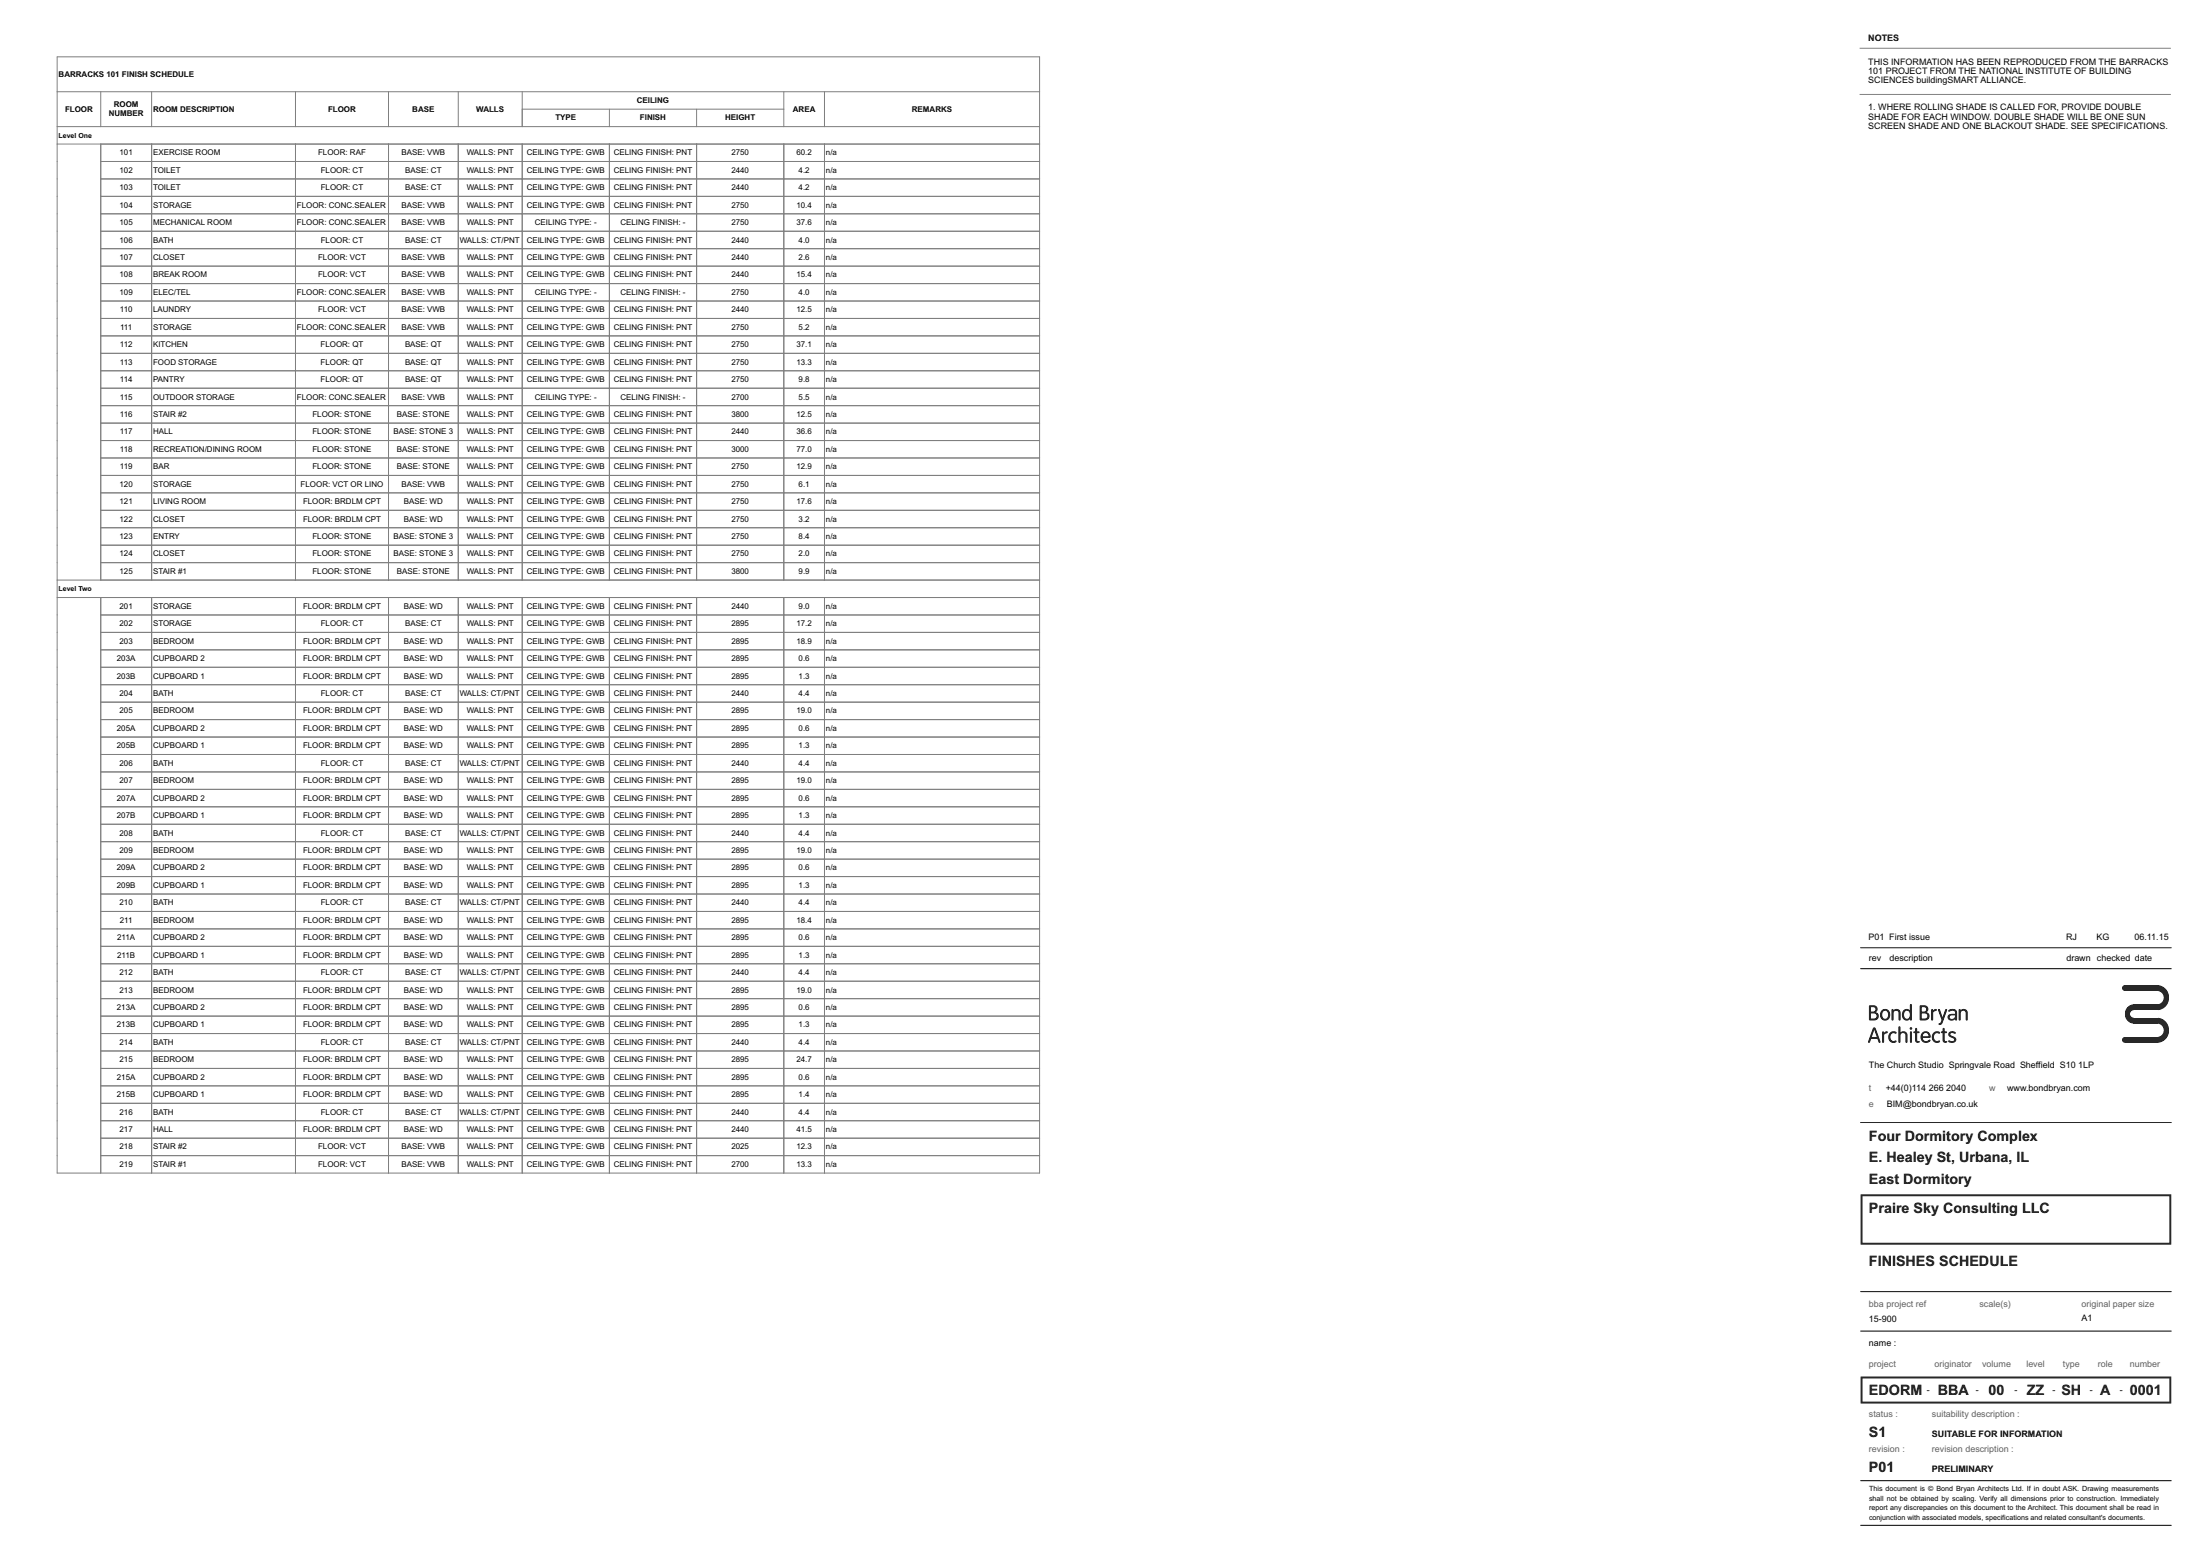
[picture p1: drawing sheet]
<svg xmlns="http://www.w3.org/2000/svg" width="841mm" height="594mm" viewBox="0 0 841 594" stroke-linecap="round" stroke-linejoin="round" font-family="sans-serif">
<g fill="#000">
<path d="M811.7 376.7l13.2-.1v2.2h-12.7a1.11 1.11 0 0 1-1-.9 1.11 1.11 0 0 1 .5-1.2z" fill-rule="evenodd"/>
<path d="M824.9 376.6a4.8 4.8 0 0 1 4.3 4.7 4.8 4.8 0 0 1-4.3 4.8v-2.2a2.59 2.59 0 0 0 2.3-2.6 2.59 2.59 0 0 0-2.3-2.5z" fill-rule="evenodd"/>
<path d="M714.5 384.4l1.8-.1 .9 .3 .5 .9-.2 1.1a.31 .31 0 0 0-.4 .3 .31 .31 0 0 0 .4 .2l.7 1.1-.5 1.4-1.1 .4-2-.1zM715.2 385l.1 1.7 1.4-.3 .3-.6-.3-.6zM715.2 387.4l.1 1.9h1.3l.6-.3 .2-.7-.3-.7z" fill-rule="evenodd"/>
<path d="M716.1 392.9l.5-.2 .4 .4 1.8 4.9-.1 .6-.5-.1-.6-1.4h-2.3l-.5 1.4-.7-.1zM716.5 393.7l-1 2.7h1.9z" fill-rule="evenodd"/>
<path d="M719.6 394.3h.4l.3 .5 .7-.6 .6 .3-.1 .4-1.3 .7v2.6l-.3 .4-.4-.4z" fill-rule="evenodd"/>
<path d="M719.4 386.2a2.16 2.16 0 0 1 3.1 .9 2.16 2.16 0 0 1-1.4 3 2.24 2.24 0 0 1-2.3-1.4 2.24 2.24 0 0 1 .6-2.5zM719.9 386.6l-.4 1 .1 1.1 .6 .6 .8 .1 .7-.9-.1-1.4-.7-.7z" fill-rule="evenodd"/>
<path d="M723.2 385.8l.5-.1 .1 .5 .6-.5h.9l1 .6 .2 .9-.1 2.8-.6-.2-.1-2.9-.9-.6-.9 .7-.1 2.9-.6 .1z" fill-rule="evenodd"/>
<path d="M722.5 394.8l1.2-.6 1.3 .4-.3 .5-1.3-.1-.7 .9v1l.4 .7 1.9 .3-.2 .5-1 .2a2.27 2.27 0 0 1-1.9-1.5 2.27 2.27 0 0 1 .6-2.3z" fill-rule="evenodd"/>
<path d="M725.8 392.4l.7 .2v2.1l1.3-.5 1.2 .8 .2 3.1-.2 .5-.6-.3-.1-2.9-.8-.5-.9 .5-.1 2.9-.3 .3-.4-.2z" fill-rule="evenodd"/>
<path d="M727.7 386.2l1.3-.5 1.1 .5v-2.2l.3-.2 .4 .1v5.9l-.5 .3-.2-.6-1.1 .6a2.31 2.31 0 0 1-1.9-1.6 2.31 2.31 0 0 1 .6-2.3zM728.3 386.6l-.4 .9 .1 1.2 .5 .6 .8 .1 .7-.9v-1.4l-.7-.7z" fill-rule="evenodd"/>
<path d="M730.2 394.3l.5-.1 .2 .4v3.6l-.4 .4-.4-.4z" fill-rule="evenodd"/>
<path d="M732.2 393l.6 .1 .1 1.1 .9 .3-.2 .4-.7 .1v2.7l1 .4-.4 .5-1-.1-.4-.6v-3l-.7-.3 .7-.4z" fill-rule="evenodd"/>
<path d="M734 384.4l1.6-.1 1 .3 .5 .9-.2 1.1a.31 .31 0 0 0-.4 .3 .31 .31 0 0 0 .4 .2l.7 1.2-.5 1.3-1.1 .4-2-.1zM734.6 385v1.7l1.5-.3 .2-.6-.2-.6zM734.6 387.4l.1 1.9h1.3l.6-.3 .2-.7-.3-.7z" fill-rule="evenodd"/>
<path d="M734.9 394.7a1.77 1.77 0 0 1 2.3-.3 1.77 1.77 0 0 1 .5 2.3h-2.7l.3 .8 .6 .4 2-.4-.2 .6-1 .5a2.25 2.25 0 0 1-2.4-1.3 2.25 2.25 0 0 1 .6-2.6zM735.4 395.1l-.4 1h2.2l-.6-1.2-.6-.1z" fill-rule="evenodd"/>
<path d="M738.3 385.8h.5l.2 .5 .8-.6 .6 .3-.2 .4-1.2 .6v2.7l-.4 .4-.4-.4z" fill-rule="evenodd"/>
<path d="M739.1 394.8l1.2-.6 1.3 .4-.2 .5-1.4-.1-.6 .9-.1 1 .5 .7 1.8 .3-.2 .5-.9 .2a2.27 2.27 0 0 1-1.9-1.5 2.27 2.27 0 0 1 .5-2.3z" fill-rule="evenodd"/>
<path d="M740.9 385.8l.7 .1 1 2.9 1-2.9 .4-.2 .3 .3-1.8 5.1-.9 .7-.4-.1-.1-.4 .7-.4 .4-1.1z" fill-rule="evenodd"/>
<path d="M742.7 393l.6 .1 .1 1.1 .9 .3-.1 .4-.8 .1v2.7l1 .4-.4 .5-.9-.1-.5-.6v-3l-.6-.3 .6-.4z" fill-rule="evenodd"/>
<path d="M745.1 394.6l1.3-.4 1.3 .6-.3 .4-1.2-.4-.6 .5a.93 .93 0 0 0 1.1 .8 1.36 1.36 0 0 1 .9 1.9 1.36 1.36 0 0 1-2 .6l-.7-.3-.1-.6 1.6 .3 .6-.5a.92 .92 0 0 0-1.1-.9 1.18 1.18 0 0 1-1-.8 1.18 1.18 0 0 1 .2-1.2z" fill-rule="evenodd"/>
<path d="M744.9 386.1l1.6-.4 1.4 .5 .2 .8-.1 3h-.5l-.2-.4-.6 .4-1 .1-.9-.5-.3-.9 .4-.8 2.5-.4-.4-1-.9-.2-1.1 .4zM745.5 388.3l-.1 .9 .9 .3 .8-.5 .3-.9z" fill-rule="evenodd"/>
<path d="M748.9 385.8l.4-.1 .2 .5 .6-.5h.8l1 .6 .3 .9-.1 2.8-.7-.2v-2.9l-.9-.6-.9 .7-.1 2.9-.7 .1z" fill-rule="evenodd"/>
<path d="M811.7 396.6l13.2-.2v2.2h-12.7a1.11 1.11 0 0 1-1-.8 1.11 1.11 0 0 1 .5-1.2z" fill-rule="evenodd"/>
<path d="M815.7 389h9.2v2.3h-9.2z" fill-rule="evenodd"/>
<path d="M815.7 383.9h9.2v2.2h-9.2z" fill-rule="evenodd"/>
<path d="M813.2 385l.7-.6 1.8-.5v2.2a1.46 1.46 0 0 0-1.5 1.5 1.46 1.46 0 0 0 1.5 1.4v2.3a3.7 3.7 0 0 1-3.2-2.4 3.7 3.7 0 0 1 .7-3.9z" fill-rule="evenodd"/>
<path d="M824.9 389a4.8 4.8 0 0 1 4.3 4.8 4.8 4.8 0 0 1-4.3 4.8v-2.2a2.59 2.59 0 0 0 2.3-2.6 2.59 2.59 0 0 0-2.3-2.5z" fill-rule="evenodd"/>
<path d="M711.3 456.5h118.7v19.2h-118.7zM712 457.2v17.8h117.3v-17.8z" fill-rule="evenodd"/>
<path d="M711.3 526.2h118.7v10.3h-118.7zM712 526.9v8.9h117.3v-8.9z" fill-rule="evenodd"/>
<circle cx="730.5" cy="393.1" r=".48"/>
</g>
<g fill="#fff">
<path d="M714.4 479.1h113.3v6.3h-113.3z" fill-rule="evenodd"/>
<path d="M714.4 458.9h96.4v6.2h-96.4z" fill-rule="evenodd"/>
<path d="M714.4 431.1h113.3v6.3h-113.3z" fill-rule="evenodd"/>
<path d="M714.5 567.6h110.8v14.4h-110.8z" fill-rule="evenodd"/>
<path d="M714.4 405.2h86.1v3.9h-86.1z" fill-rule="evenodd"/>
<path d="M720.9 414h30.7v3.9h-30.7z" fill-rule="evenodd"/>
<path d="M721.3 419.9h93.1v3.9h-93.1z" fill-rule="evenodd"/>
<path d="M714.4 414h1v3.9h-1z" fill-rule="evenodd"/>
<path d="M767.3 414h32.8v3.9h-32.8z" fill-rule="evenodd"/>
<path d="M714.4 496.3h22v4h-22z" fill-rule="evenodd"/>
<path d="M760.4 414h2.5v3.9h-2.5z" fill-rule="evenodd"/>
<path d="M714.4 419.9h2v3.9h-2z" fill-rule="evenodd"/>
<path d="M714.4 511.4h10.5v3.9h-10.5z" fill-rule="evenodd"/>
<path d="M738.5 551.9h31.3v4h-31.3z" fill-rule="evenodd"/>
<path d="M738.5 538.5h33.6v3.9h-33.6z" fill-rule="evenodd"/>
<path d="M714.4 538.5h11.1v3.9h-11.1z" fill-rule="evenodd"/>
<path d="M714.4 551.9h13.8v4h-13.8z" fill-rule="evenodd"/>
<path d="M714.4 439.4h113.3v6.2h-113.3z" fill-rule="evenodd"/>
<path d="M714.4 447.6h113.3v6.3h-113.3z" fill-rule="evenodd"/>
<path d="M714.4 519.3h10.3v3.9h-10.3z" fill-rule="evenodd"/>
<path d="M739.5 519.3h14.3v3.9h-14.3z" fill-rule="evenodd"/>
<path d="M757.7 519.3h11.1v3.9h-11.1z" fill-rule="evenodd"/>
<path d="M774.6 519.3h7.1v3.9h-7.1z" fill-rule="evenodd"/>
<path d="M788.6 519.3h6.5v3.9h-6.5z" fill-rule="evenodd"/>
<path d="M814.1 519.3h11.7v3.9h-11.7z" fill-rule="evenodd"/>
<path d="M802 519.3h5.7v3.9h-5.7z" fill-rule="evenodd"/>
</g>
<path d="M711 18.4h118.7" fill="none" stroke="#7f7f7f" stroke-width=".38"/>
<path d="M711.3 370.3h118.7M711.3 362.3h118.7M711.3 429.1h118.7M711.3 493.7h118.7M711.3 508.8h118.7M711.3 566h118.7M711.3 583h118.7" fill="none" stroke="#000" stroke-width=".38"/>
<g fill="#fff">
<path d="M714.2 12.4h11.8v3.9h-11.8z" fill-rule="evenodd"/>
<path d="M714.2 21.8h114.7v10.6h-114.7z" fill-rule="evenodd"/>
<path d="M756.7 496.3h12v4h-12z" fill-rule="evenodd"/>
<path d="M714.4 502.3h10.7v3.9h-10.7z" fill-rule="evenodd"/>
<path d="M756.7 502.3h37.3v3.5h-37.3z" fill-rule="evenodd"/>
<path d="M814.1 528.2h12.2v6.3h-12.2z" fill-rule="evenodd"/>
<path d="M795.7 496.3h27.9v4h-27.9z" fill-rule="evenodd"/>
<path d="M740.7 528.2h11.9v6.3h-11.9z" fill-rule="evenodd"/>
<path d="M760.2 528.2h6.1v6.3h-6.1z" fill-rule="evenodd"/>
<path d="M774.8 528.2h6.7v6.3h-6.7z" fill-rule="evenodd"/>
<path d="M788 528.2h7.6v6.3h-7.6z" fill-rule="evenodd"/>
<path d="M714.4 544.2h6.8v6.3h-6.8z" fill-rule="evenodd"/>
<path d="M802.9 528.2h3.9v6.3h-3.9z" fill-rule="evenodd"/>
<path d="M795.7 502.3h4.2v3.5h-4.2z" fill-rule="evenodd"/>
<path d="M714.4 528.2h20.5v6.3h-20.5z" fill-rule="evenodd"/>
<path d="M714.4 364.5h4.8v3.5h-4.8z" fill-rule="evenodd"/>
<path d="M816.1 364.5h6.6v3.5h-6.6z" fill-rule="evenodd"/>
<path d="M722.3 364.5h65.1v3.5h-65.1z" fill-rule="evenodd"/>
<path d="M789.9 364.5h9.4v3.5h-9.4z" fill-rule="evenodd"/>
<path d="M801.6 364.5h12.8v3.5h-12.8z" fill-rule="evenodd"/>
<path d="M755.3 529.4h1.1v3.9h-1.1z" fill-rule="evenodd"/>
<path d="M784.6 529.4h1.1v3.9h-1.1z" fill-rule="evenodd"/>
<path d="M810.4 529.4h1.1v3.9h-1.1z" fill-rule="evenodd"/>
<path d="M798.8 529.4h1.2v3.9h-1.2z" fill-rule="evenodd"/>
<path d="M770.1 529.4h1.1v3.9h-1.1z" fill-rule="evenodd"/>
<path d="M736.5 529.4h1.2v3.9h-1.2z" fill-rule="evenodd"/>
</g>
<g fill="none" stroke="#7f7f7f" stroke-width=".38">
<path d="M21.8 21.7h375.6v426.7h-375.6zM21.8 35.1h375.6M38.5 35.1v13.3M58 35.1v13.3M113 35.1v13.3M148.5 35.1v13.3M175.2 35.1v13.3M199.6 35.1v13.3M299.6 35.1v13.3M315.2 35.1v13.3M711 36.1h118.7M21.8 48.4h375.6"/>
<path d="M21.8 55.1h375.6M38.5 55.1v166.6M58 55.1v166.6M113 55.1v166.6M148.5 55.1v166.6M175.2 55.1v166.6M199.6 55.1v166.6M199.6 41.7h100M233 41.7v6.7M233 55.1v166.6M266.3 41.7v6.7M266.3 55.1v166.6"/>
<path d="M299.6 55.1v166.6M315.2 55.1v166.6M38.5 61.7h358.9M38.5 68.4h358.9M38.5 75.1h358.9M38.5 81.7h358.9M38.5 88.4h358.9M38.5 95.1h358.9M38.5 101.7h358.9M38.5 108.4h358.9M38.5 115.1h358.9M38.5 121.7h358.9"/>
<path d="M38.5 128.4h358.9M38.5 135.1h358.9M38.5 141.7h358.9M38.5 148.4h358.9M38.5 155.1h358.9M38.5 161.7h358.9M38.5 168.4h358.9M38.5 175.1h358.9M38.5 181.7h358.9M38.5 188.4h358.9M38.5 195.1h358.9M38.5 201.7h358.9"/>
<path d="M38.5 208.4h358.9M38.5 215.1h358.9M21.8 221.7h375.6M21.8 228.4h375.6M38.5 228.4v220M38.5 235.1h358.9M58 228.4v220M113 228.4v220M148.5 228.4v220M175.2 228.4v220M199.6 228.4v220M233 228.4v220"/>
<path d="M266.3 228.4v220M299.6 228.4v220M315.2 228.4v220M38.5 241.7h358.9M38.5 248.4h358.9M38.5 255.1h358.9M38.5 261.7h358.9M38.5 268.4h358.9M38.5 275.1h358.9M38.5 281.7h358.9M38.5 288.4h358.9M38.5 295.1h358.9"/>
<path d="M38.5 301.7h358.9M38.5 308.4h358.9M38.5 315.1h358.9M38.5 321.7h358.9M38.5 328.4h358.9M38.5 335.1h358.9M38.5 341.7h358.9M38.5 348.4h358.9M38.5 355.1h358.9M38.5 361.7h358.9M38.5 368.4h358.9M38.5 375.1h358.9"/>
<path d="M38.5 381.7h358.9M38.5 388.4h358.9M38.5 395.1h358.9M38.5 401.7h358.9M38.5 408.4h358.9M38.5 415.1h358.9M38.5 421.7h358.9M38.5 428.4h358.9M38.5 435.1h358.9M38.5 441.7h358.9"/>
</g>
<g fill="#fff">
<path d="M714.2 39.3h114.5v10.7h-114.5z" fill-rule="evenodd"/>
<path d="M714.3 356.5h6.1v3.5h-6.1z" fill-rule="evenodd"/>
<path d="M816 356.5h13v3.5h-13z" fill-rule="evenodd"/>
<path d="M722.2 356.5h65.1v3.5h-65.1z" fill-rule="evenodd"/>
<path d="M789.8 356.5h4.2v3.5h-4.2z" fill-rule="evenodd"/>
<path d="M801.5 356.5h4.9v3.5h-4.9z" fill-rule="evenodd"/>
</g>
<g font-size="5.5">
<text x="714.4" y="436">Four Dormitory Complex</text>
<text x="714.4" y="444.3">E. Healey St, Urbana, IL</text>
<text x="714.4" y="452.6">East Dormitory</text>
<text x="714.4" y="463.8">Praire Sky Consulting LLC</text>
<text x="714.4" y="484.1">FINISHES SCHEDULE</text>
<text x="714.4" y="533.1">EDORM</text>
<text x="740.7" y="533.1">BBA</text>
<text x="760.2" y="533.1">00</text>
<text x="774.8" y="533.1">ZZ</text>
<text x="788" y="533.1">SH</text>
<text x="802.9" y="533.1">A</text>
<text x="814.1" y="533.1">0001</text>
<text x="714.4" y="549.1">S1</text>
<text x="714.4" y="562.6">P01</text>
</g>
<g font-size="3.4">
<text x="714.2" y="15.5">NOTES</text>
<text x="714.2" y="24.7">THIS INFORMATION HAS BEEN REPRODUCED FROM THE BARRACKS</text>
<text x="714.2" y="28.2">101 PROJECT FROM THE NATIONAL INSTITUTE OF BUILDING</text>
<text x="714.2" y="31.7">SCIENCES buildingSMART ALLIANCE.</text>
<text x="714.2" y="42.2">1. WHERE ROLLING SHADE IS CALLED FOR, PROVIDE DOUBLE</text>
<text x="714.2" y="45.8">SHADE FOR EACH WINDOW. DOUBLE SHADE WILL BE ONE SUN</text>
<text x="714.2" y="49.3">SCREEN SHADE AND ONE BLACKOUT SHADE. SEE SPECIFICATIONS.</text>
<text x="714.3" y="359.4">P01</text>
<text x="722.2" y="359.4">First issue</text>
<text x="789.8" y="359.4">RJ</text>
<text x="801.5" y="359.4">KG</text>
<text x="816" y="359.4">06.11.15</text>
<text x="714.4" y="367.4">rev</text>
<text x="722.3" y="367.4">description</text>
<text x="789.9" y="367.4">drawn</text>
<text x="801.6" y="367.4">checked</text>
<text x="816.1" y="367.4">date</text>
<text x="714.4" y="408.2">The Church Studio Springvale Road Sheffield S10</text>
<text x="794.4" y="408.2">1LP</text>
<text x="720.9" y="417.1">+44(0)114</text>
<text x="737.3" y="417.1">266</text>
<text x="744" y="417.1">2040</text>
<text x="767.3" y="417.1">www.bondbryan.com</text>
<text x="721.3" y="423">BIM@bondbryan.co.uk</text>
<text x="714.4" y="505.3">15-900</text>
<text x="795.7" y="505.1">A1</text>
<text x="714.4" y="514.5">name :</text>
<text x="736.5" y="532.4">-</text>
<text x="755.3" y="532.4">-</text>
<text x="770.1" y="532.4">-</text>
<text x="784.6" y="532.4">-</text>
<text x="798.8" y="532.4">-</text>
<text x="810.4" y="532.4">-</text>
<text x="738.5" y="549.2">SUITABLE FOR INFORMATION</text>
<text x="738.5" y="562.6">PRELIMINARY</text>
</g>
<g font-size="3.4" fill="#5f5f5f">
<text x="714.4" y="417.1">t</text>
<text x="760.4" y="417.1">w</text>
<text x="714.4" y="423">e</text>
<text x="714.4" y="499.4">bba project ref</text>
<text x="756.7" y="499.4">scale(s)</text>
<text x="795.7" y="499.4">original paper size</text>
<text x="714.4" y="522.3">project</text>
<text x="739.5" y="522.3">originator</text>
<text x="757.7" y="522.3">volume</text>
<text x="774.6" y="522.3">l</text>
<text x="775.4" y="522.3">evel</text>
<text x="788.6" y="522.3">t</text>
<text x="789.5" y="522.3">ype</text>
<text x="802" y="522.3">role</text>
<text x="814.1" y="522.3">number</text>
<text x="714.4" y="541.5">status :</text>
<text x="738.5" y="541.5">suitability description :</text>
<text x="714.4" y="555">revision :</text>
<text x="738.5" y="555">revision description :</text>
</g>
<g font-size="3">
<text x="22.4" y="29.4">BARRACKS 101 FINISH SCHEDULE</text>
<text x="43.5" y="41">ROOM</text>
<text x="243.4" y="39.4">CEILING</text>
<text x="24.8" y="42.7">FLOOR</text>
<text x="41.5" y="44.5">NUMBER</text>
<text x="58.5" y="42.7">ROOM DESCRIPTION</text>
<text x="125.4" y="42.7">FLOOR</text>
<text x="157.6" y="42.7">BASE</text>
<text x="182.1" y="42.7">WALLS</text>
<text x="212.3" y="46">TYPE</text>
<text x="244.6" y="46">FINISH</text>
<text x="277.2" y="46">HEIGHT</text>
<text x="303.1" y="42.7">AREA</text>
<text x="348.6" y="42.7">REMARKS</text>
<text x="45.7" y="59.4">101</text>
<text x="58.5" y="59.4">EXERCISE ROOM</text>
<text x="121.6" y="59.4">FLOOR: RAF</text>
<text x="153.5" y="59.4">BASE: VWB</text>
<text x="178.4" y="59.4">WALLS: PNT</text>
<text x="201.3" y="59.4">CEILING TYPE: GWB</text>
<text x="234.6" y="59.4">CELING FINISH: PNT</text>
<text x="279.6" y="59.4">2750</text>
<text x="304.4" y="59.4">60.2</text>
<text x="315.7" y="59.4">n/a</text>
<text x="45.7" y="66">102</text>
<text x="58.5" y="66">TOILET</text>
<text x="122.6" y="66">FLOOR: CT</text>
<text x="154.9" y="66">BASE: CT</text>
<text x="178.4" y="66">WALLS: PNT</text>
<text x="201.3" y="66">CEILING TYPE: GWB</text>
<text x="234.6" y="66">CELING FINISH: PNT</text>
<text x="279.6" y="66">2440</text>
<text x="305.3" y="66">4.2</text>
<text x="315.7" y="66">n/a</text>
<text x="45.7" y="72.7">103</text>
<text x="58.5" y="72.7">TOILET</text>
<text x="122.6" y="72.7">FLOOR: CT</text>
<text x="154.9" y="72.7">BASE: CT</text>
<text x="178.4" y="72.7">WALLS: PNT</text>
<text x="201.3" y="72.7">CEILING TYPE: GWB</text>
<text x="234.6" y="72.7">CELING FINISH: PNT</text>
<text x="279.6" y="72.7">2440</text>
<text x="305.3" y="72.7">4.2</text>
<text x="315.7" y="72.7">n/a</text>
<text x="45.7" y="79.4">104</text>
<text x="58.5" y="79.4">STORAGE</text>
<text x="113.5" y="79.4">FLOOR: CONC.SEALER</text>
<text x="153.5" y="79.4">BASE: VWB</text>
<text x="178.4" y="79.4">WALLS: PNT</text>
<text x="201.3" y="79.4">CEILING TYPE: GWB</text>
<text x="234.6" y="79.4">CELING FINISH: PNT</text>
<text x="279.6" y="79.4">2750</text>
<text x="304.4" y="79.4">10.4</text>
<text x="315.7" y="79.4">n/a</text>
<text x="45.7" y="86">105</text>
<text x="58.5" y="86">MECHANICAL ROOM</text>
<text x="113.5" y="86">FLOOR: CONC.SEALER</text>
<text x="153.5" y="86">BASE: VWB</text>
<text x="178.4" y="86">WALLS: PNT</text>
<text x="204.5" y="86">CEILING TYPE: -</text>
<text x="237.2" y="86">CELING FINISH: -</text>
<text x="279.6" y="86">2750</text>
<text x="304.4" y="86">37.6</text>
<text x="315.7" y="86">n/a</text>
<text x="45.7" y="92.7">106</text>
<text x="58.5" y="92.7">BATH</text>
<text x="122.6" y="92.7">FLOOR: CT</text>
<text x="154.9" y="92.7">BASE: CT</text>
<text x="175.7" y="92.7">WALLS: CT/PNT</text>
<text x="201.3" y="92.7">CEILING TYPE: GWB</text>
<text x="234.6" y="92.7">CELING FINISH: PNT</text>
<text x="279.6" y="92.7">2440</text>
<text x="305.3" y="92.7">4.0</text>
<text x="315.7" y="92.7">n/a</text>
<text x="45.7" y="99.4">107</text>
<text x="58.5" y="99.4">CLOSET</text>
<text x="121.6" y="99.4">FLOOR: VCT</text>
<text x="153.5" y="99.4">BASE: VWB</text>
<text x="178.4" y="99.4">WALLS: PNT</text>
<text x="201.3" y="99.4">CEILING TYPE: GWB</text>
<text x="234.6" y="99.4">CELING FINISH: PNT</text>
<text x="279.6" y="99.4">2440</text>
<text x="305.3" y="99.4">2.6</text>
<text x="315.7" y="99.4">n/a</text>
<text x="45.7" y="106">108</text>
<text x="58.5" y="106">BREAK ROOM</text>
<text x="121.6" y="106">FLOOR: VCT</text>
<text x="153.5" y="106">BASE: VWB</text>
<text x="178.4" y="106">WALLS: PNT</text>
<text x="201.3" y="106">CEILING TYPE: GWB</text>
<text x="234.6" y="106">CELING FINISH: PNT</text>
<text x="279.6" y="106">2440</text>
<text x="304.4" y="106">15.4</text>
<text x="315.7" y="106">n/a</text>
<text x="45.7" y="112.7">109</text>
<text x="58.5" y="112.7">ELEC/TEL</text>
<text x="113.5" y="112.7">FLOOR: CONC.SEALER</text>
<text x="153.5" y="112.7">BASE: VWB</text>
<text x="178.4" y="112.7">WALLS: PNT</text>
<text x="204.5" y="112.7">CEILING TYPE: -</text>
<text x="237.2" y="112.7">CELING FINISH: -</text>
<text x="279.6" y="112.7">2750</text>
<text x="305.3" y="112.7">4.0</text>
<text x="315.7" y="112.7">n/a</text>
<text x="45.8" y="119.4">110</text>
<text x="58.5" y="119.4">LAUNDRY</text>
<text x="121.6" y="119.4">FLOOR: VCT</text>
<text x="153.5" y="119.4">BASE: VWB</text>
<text x="178.4" y="119.4">WALLS: PNT</text>
<text x="201.3" y="119.4">CEILING TYPE: GWB</text>
<text x="234.6" y="119.4">CELING FINISH: PNT</text>
<text x="279.6" y="119.4">2440</text>
<text x="304.4" y="119.4">12.5</text>
<text x="315.7" y="119.4">n/a</text>
<text x="45.9" y="126">111</text>
<text x="58.5" y="126">STORAGE</text>
<text x="113.5" y="126">FLOOR: CONC.SEALER</text>
<text x="153.5" y="126">BASE: VWB</text>
<text x="178.4" y="126">WALLS: PNT</text>
<text x="201.3" y="126">CEILING TYPE: GWB</text>
<text x="234.6" y="126">CELING FINISH: PNT</text>
<text x="279.6" y="126">2750</text>
<text x="305.3" y="126">5.2</text>
<text x="315.7" y="126">n/a</text>
<text x="45.8" y="132.7">112</text>
<text x="58.5" y="132.7">KITCHEN</text>
<text x="122.5" y="132.7">FLOOR: QT</text>
<text x="154.8" y="132.7">BASE: QT</text>
<text x="178.4" y="132.7">WALLS: PNT</text>
<text x="201.3" y="132.7">CEILING TYPE: GWB</text>
<text x="234.6" y="132.7">CELING FINISH: PNT</text>
<text x="279.6" y="132.7">2750</text>
<text x="304.4" y="132.7">37.1</text>
<text x="315.7" y="132.7">n/a</text>
<text x="45.8" y="139.4">113</text>
<text x="58.5" y="139.4">FOOD STORAGE</text>
<text x="122.5" y="139.4">FLOOR: QT</text>
<text x="154.8" y="139.4">BASE: QT</text>
<text x="178.4" y="139.4">WALLS: PNT</text>
<text x="201.3" y="139.4">CEILING TYPE: GWB</text>
<text x="234.6" y="139.4">CELING FINISH: PNT</text>
<text x="279.6" y="139.4">2750</text>
<text x="304.4" y="139.4">13.3</text>
<text x="315.7" y="139.4">n/a</text>
<text x="45.8" y="146">114</text>
<text x="58.5" y="146">PANTRY</text>
<text x="122.5" y="146">FLOOR: QT</text>
<text x="154.8" y="146">BASE: QT</text>
<text x="178.4" y="146">WALLS: PNT</text>
<text x="201.3" y="146">CEILING TYPE: GWB</text>
<text x="234.6" y="146">CELING FINISH: PNT</text>
<text x="279.6" y="146">2750</text>
<text x="305.3" y="146">9.8</text>
<text x="315.7" y="146">n/a</text>
<text x="45.8" y="152.7">115</text>
<text x="58.5" y="152.7">OUTDOOR STORAGE</text>
<text x="113.5" y="152.7">FLOOR: CONC.SEALER</text>
<text x="153.5" y="152.7">BASE: VWB</text>
<text x="178.4" y="152.7">WALLS: PNT</text>
<text x="204.5" y="152.7">CEILING TYPE: -</text>
<text x="237.2" y="152.7">CELING FINISH: -</text>
<text x="279.6" y="152.7">2700</text>
<text x="305.3" y="152.7">5.5</text>
<text x="315.7" y="152.7">n/a</text>
<text x="45.8" y="159.4">116</text>
<text x="58.5" y="159.4">STAIR #2</text>
<text x="119.4" y="159.4">FLOOR: STONE</text>
<text x="151.7" y="159.4">BASE: STONE</text>
<text x="178.4" y="159.4">WALLS: PNT</text>
<text x="201.3" y="159.4">CEILING TYPE: GWB</text>
<text x="234.6" y="159.4">CELING FINISH: PNT</text>
<text x="279.6" y="159.4">3800</text>
<text x="304.4" y="159.4">12.5</text>
<text x="315.7" y="159.4">n/a</text>
<text x="45.8" y="166">117</text>
<text x="58.5" y="166">HALL</text>
<text x="119.4" y="166">FLOOR: STONE</text>
<text x="150.4" y="166">BASE: STONE 3</text>
<text x="178.4" y="166">WALLS: PNT</text>
<text x="201.3" y="166">CEILING TYPE: GWB</text>
<text x="234.6" y="166">CELING FINISH: PNT</text>
<text x="279.6" y="166">2440</text>
<text x="304.4" y="166">36.6</text>
<text x="315.7" y="166">n/a</text>
<text x="45.8" y="172.7">118</text>
<text x="58.5" y="172.7">RECREATION/DINING ROOM</text>
<text x="119.4" y="172.7">FLOOR: STONE</text>
<text x="151.7" y="172.7">BASE: STONE</text>
<text x="178.4" y="172.7">WALLS: PNT</text>
<text x="201.3" y="172.7">CEILING TYPE: GWB</text>
<text x="234.6" y="172.7">CELING FINISH: PNT</text>
<text x="279.6" y="172.7">3000</text>
<text x="304.4" y="172.7">77.0</text>
<text x="315.7" y="172.7">n/a</text>
<text x="45.8" y="179.4">119</text>
<text x="58.5" y="179.4">BAR</text>
<text x="119.4" y="179.4">FLOOR: STONE</text>
<text x="151.7" y="179.4">BASE: STONE</text>
<text x="178.4" y="179.4">WALLS: PNT</text>
<text x="201.3" y="179.4">CEILING TYPE: GWB</text>
<text x="234.6" y="179.4">CELING FINISH: PNT</text>
<text x="279.6" y="179.4">2750</text>
<text x="304.4" y="179.4">12.9</text>
<text x="315.7" y="179.4">n/a</text>
<text x="45.7" y="186">120</text>
<text x="58.5" y="186">STORAGE</text>
<text x="114.9" y="186">FLOOR: VCT OR LINO</text>
<text x="153.5" y="186">BASE: VWB</text>
<text x="178.4" y="186">WALLS: PNT</text>
<text x="201.3" y="186">CEILING TYPE: GWB</text>
<text x="234.6" y="186">CELING FINISH: PNT</text>
<text x="279.6" y="186">2750</text>
<text x="305.3" y="186">6.1</text>
<text x="315.7" y="186">n/a</text>
<text x="45.7" y="192.7">121</text>
<text x="58.5" y="192.7">LIVING ROOM</text>
<text x="115.8" y="192.7">FLOOR: BRDLM CPT</text>
<text x="154.4" y="192.7">BASE: WD</text>
<text x="178.4" y="192.7">WALLS: PNT</text>
<text x="201.3" y="192.7">CEILING TYPE: GWB</text>
<text x="234.6" y="192.7">CELING FINISH: PNT</text>
<text x="279.6" y="192.7">2750</text>
<text x="304.4" y="192.7">17.6</text>
<text x="315.7" y="192.7">n/a</text>
<text x="45.7" y="199.4">122</text>
<text x="58.5" y="199.4">CLOSET</text>
<text x="115.8" y="199.4">FLOOR: BRDLM CPT</text>
<text x="154.4" y="199.4">BASE: WD</text>
<text x="178.4" y="199.4">WALLS: PNT</text>
<text x="201.3" y="199.4">CEILING TYPE: GWB</text>
<text x="234.6" y="199.4">CELING FINISH: PNT</text>
<text x="279.6" y="199.4">2750</text>
<text x="305.3" y="199.4">3.2</text>
<text x="315.7" y="199.4">n/a</text>
<text x="45.7" y="206">123</text>
<text x="58.5" y="206">ENTRY</text>
<text x="119.4" y="206">FLOOR: STONE</text>
<text x="150.4" y="206">BASE: STONE 3</text>
<text x="178.4" y="206">WALLS: PNT</text>
<text x="201.3" y="206">CEILING TYPE: GWB</text>
<text x="234.6" y="206">CELING FINISH: PNT</text>
<text x="279.6" y="206">2750</text>
<text x="305.3" y="206">8.4</text>
<text x="315.7" y="206">n/a</text>
<text x="45.7" y="212.7">124</text>
<text x="58.5" y="212.7">CLOSET</text>
<text x="119.4" y="212.7">FLOOR: STONE</text>
<text x="150.4" y="212.7">BASE: STONE 3</text>
<text x="178.4" y="212.7">WALLS: PNT</text>
<text x="201.3" y="212.7">CEILING TYPE: GWB</text>
<text x="234.6" y="212.7">CELING FINISH: PNT</text>
<text x="279.6" y="212.7">2750</text>
<text x="305.3" y="212.7">2.0</text>
<text x="315.7" y="212.7">n/a</text>
<text x="45.7" y="219.4">125</text>
<text x="58.5" y="219.4">STAIR #1</text>
<text x="119.4" y="219.4">FLOOR: STONE</text>
<text x="151.7" y="219.4">BASE: STONE</text>
<text x="178.4" y="219.4">WALLS: PNT</text>
<text x="201.3" y="219.4">CEILING TYPE: GWB</text>
<text x="234.6" y="219.4">CELING FINISH: PNT</text>
<text x="279.6" y="219.4">3800</text>
<text x="305.3" y="219.4">9.9</text>
<text x="315.7" y="219.4">n/a</text>
<text x="45.7" y="232.7">201</text>
<text x="58.5" y="232.7">STORAGE</text>
<text x="115.8" y="232.7">FLOOR: BRDLM CPT</text>
<text x="154.4" y="232.7">BASE: WD</text>
<text x="178.4" y="232.7">WALLS: PNT</text>
<text x="201.3" y="232.7">CEILING TYPE: GWB</text>
<text x="234.6" y="232.7">CELING FINISH: PNT</text>
<text x="279.6" y="232.7">2440</text>
<text x="305.3" y="232.7">9.0</text>
<text x="315.7" y="232.7">n/a</text>
<text x="45.7" y="239.4">202</text>
<text x="58.5" y="239.4">STORAGE</text>
<text x="122.6" y="239.4">FLOOR: CT</text>
<text x="154.9" y="239.4">BASE: CT</text>
<text x="178.4" y="239.4">WALLS: PNT</text>
<text x="201.3" y="239.4">CEILING TYPE: GWB</text>
<text x="234.6" y="239.4">CELING FINISH: PNT</text>
<text x="279.6" y="239.4">2895</text>
<text x="304.4" y="239.4">17.2</text>
<text x="315.7" y="239.4">n/a</text>
<text x="45.7" y="246">203</text>
<text x="58.5" y="246">BEDROOM</text>
<text x="115.8" y="246">FLOOR: BRDLM CPT</text>
<text x="154.4" y="246">BASE: WD</text>
<text x="178.4" y="246">WALLS: PNT</text>
<text x="201.3" y="246">CEILING TYPE: GWB</text>
<text x="234.6" y="246">CELING FINISH: PNT</text>
<text x="279.6" y="246">2895</text>
<text x="304.4" y="246">18.9</text>
<text x="315.7" y="246">n/a</text>
<text x="44.7" y="252.7">203A</text>
<text x="58.5" y="252.7">CUPBOARD 2</text>
<text x="115.8" y="252.7">FLOOR: BRDLM CPT</text>
<text x="154.4" y="252.7">BASE: WD</text>
<text x="178.4" y="252.7">WALLS: PNT</text>
<text x="201.3" y="252.7">CEILING TYPE: GWB</text>
<text x="234.6" y="252.7">CELING FINISH: PNT</text>
<text x="279.6" y="252.7">2895</text>
<text x="305.3" y="252.7">0.6</text>
<text x="315.7" y="252.7">n/a</text>
<text x="44.7" y="259.4">203B</text>
<text x="58.5" y="259.4">CUPBOARD 1</text>
<text x="115.8" y="259.4">FLOOR: BRDLM CPT</text>
<text x="154.4" y="259.4">BASE: WD</text>
<text x="178.4" y="259.4">WALLS: PNT</text>
<text x="201.3" y="259.4">CEILING TYPE: GWB</text>
<text x="234.6" y="259.4">CELING FINISH: PNT</text>
<text x="279.6" y="259.4">2895</text>
<text x="305.3" y="259.4">1.3</text>
<text x="315.7" y="259.4">n/a</text>
<text x="45.7" y="266">204</text>
<text x="58.5" y="266">BATH</text>
<text x="122.6" y="266">FLOOR: CT</text>
<text x="154.9" y="266">BASE: CT</text>
<text x="175.7" y="266">WALLS: CT/PNT</text>
<text x="201.3" y="266">CEILING TYPE: GWB</text>
<text x="234.6" y="266">CELING FINISH: PNT</text>
<text x="279.6" y="266">2440</text>
<text x="305.3" y="266">4.4</text>
<text x="315.7" y="266">n/a</text>
<text x="45.7" y="272.7">205</text>
<text x="58.5" y="272.7">BEDROOM</text>
<text x="115.8" y="272.7">FLOOR: BRDLM CPT</text>
<text x="154.4" y="272.7">BASE: WD</text>
<text x="178.4" y="272.7">WALLS: PNT</text>
<text x="201.3" y="272.7">CEILING TYPE: GWB</text>
<text x="234.6" y="272.7">CELING FINISH: PNT</text>
<text x="279.6" y="272.7">2895</text>
<text x="304.4" y="272.7">19.0</text>
<text x="315.7" y="272.7">n/a</text>
<text x="44.7" y="279.4">205A</text>
<text x="58.5" y="279.4">CUPBOARD 2</text>
<text x="115.8" y="279.4">FLOOR: BRDLM CPT</text>
<text x="154.4" y="279.4">BASE: WD</text>
<text x="178.4" y="279.4">WALLS: PNT</text>
<text x="201.3" y="279.4">CEILING TYPE: GWB</text>
<text x="234.6" y="279.4">CELING FINISH: PNT</text>
<text x="279.6" y="279.4">2895</text>
<text x="305.3" y="279.4">0.6</text>
<text x="315.7" y="279.4">n/a</text>
<text x="44.7" y="286">205B</text>
<text x="58.5" y="286">CUPBOARD 1</text>
<text x="115.8" y="286">FLOOR: BRDLM CPT</text>
<text x="154.4" y="286">BASE: WD</text>
<text x="178.4" y="286">WALLS: PNT</text>
<text x="201.3" y="286">CEILING TYPE: GWB</text>
<text x="234.6" y="286">CELING FINISH: PNT</text>
<text x="279.6" y="286">2895</text>
<text x="305.3" y="286">1.3</text>
<text x="315.7" y="286">n/a</text>
<text x="45.7" y="292.7">206</text>
<text x="58.5" y="292.7">BATH</text>
<text x="122.6" y="292.7">FLOOR: CT</text>
<text x="154.9" y="292.7">BASE: CT</text>
<text x="175.7" y="292.7">WALLS: CT/PNT</text>
<text x="201.3" y="292.7">CEILING TYPE: GWB</text>
<text x="234.6" y="292.7">CELING FINISH: PNT</text>
<text x="279.6" y="292.7">2440</text>
<text x="305.3" y="292.7">4.4</text>
<text x="315.7" y="292.7">n/a</text>
<text x="45.7" y="299.4">207</text>
<text x="58.5" y="299.4">BEDROOM</text>
<text x="115.8" y="299.4">FLOOR: BRDLM CPT</text>
<text x="154.4" y="299.4">BASE: WD</text>
<text x="178.4" y="299.4">WALLS: PNT</text>
<text x="201.3" y="299.4">CEILING TYPE: GWB</text>
<text x="234.6" y="299.4">CELING FINISH: PNT</text>
<text x="279.6" y="299.4">2895</text>
<text x="304.4" y="299.4">19.0</text>
<text x="315.7" y="299.4">n/a</text>
<text x="44.7" y="306">207A</text>
<text x="58.5" y="306">CUPBOARD 2</text>
<text x="115.8" y="306">FLOOR: BRDLM CPT</text>
<text x="154.4" y="306">BASE: WD</text>
<text x="178.4" y="306">WALLS: PNT</text>
<text x="201.3" y="306">CEILING TYPE: GWB</text>
<text x="234.6" y="306">CELING FINISH: PNT</text>
<text x="279.6" y="306">2895</text>
<text x="305.3" y="306">0.6</text>
<text x="315.7" y="306">n/a</text>
<text x="44.7" y="312.7">207B</text>
<text x="58.5" y="312.7">CUPBOARD 1</text>
<text x="115.8" y="312.7">FLOOR: BRDLM CPT</text>
<text x="154.4" y="312.7">BASE: WD</text>
<text x="178.4" y="312.7">WALLS: PNT</text>
<text x="201.3" y="312.7">CEILING TYPE: GWB</text>
<text x="234.6" y="312.7">CELING FINISH: PNT</text>
<text x="279.6" y="312.7">2895</text>
<text x="305.3" y="312.7">1.3</text>
<text x="315.7" y="312.7">n/a</text>
<text x="45.7" y="319.4">208</text>
<text x="58.5" y="319.4">BATH</text>
<text x="122.6" y="319.4">FLOOR: CT</text>
<text x="154.9" y="319.4">BASE: CT</text>
<text x="175.7" y="319.4">WALLS: CT/PNT</text>
<text x="201.3" y="319.4">CEILING TYPE: GWB</text>
<text x="234.6" y="319.4">CELING FINISH: PNT</text>
<text x="279.6" y="319.4">2440</text>
<text x="305.3" y="319.4">4.4</text>
<text x="315.7" y="319.4">n/a</text>
<text x="45.7" y="326">209</text>
<text x="58.5" y="326">BEDROOM</text>
<text x="115.8" y="326">FLOOR: BRDLM CPT</text>
<text x="154.4" y="326">BASE: WD</text>
<text x="178.4" y="326">WALLS: PNT</text>
<text x="201.3" y="326">CEILING TYPE: GWB</text>
<text x="234.6" y="326">CELING FINISH: PNT</text>
<text x="279.6" y="326">2895</text>
<text x="304.4" y="326">19.0</text>
<text x="315.7" y="326">n/a</text>
<text x="44.7" y="332.7">209A</text>
<text x="58.5" y="332.7">CUPBOARD 2</text>
<text x="115.8" y="332.7">FLOOR: BRDLM CPT</text>
<text x="154.4" y="332.7">BASE: WD</text>
<text x="178.4" y="332.7">WALLS: PNT</text>
<text x="201.3" y="332.7">CEILING TYPE: GWB</text>
<text x="234.6" y="332.7">CELING FINISH: PNT</text>
<text x="279.6" y="332.7">2895</text>
<text x="305.3" y="332.7">0.6</text>
<text x="315.7" y="332.7">n/a</text>
<text x="44.7" y="339.4">209B</text>
<text x="58.5" y="339.4">CUPBOARD 1</text>
<text x="115.8" y="339.4">FLOOR: BRDLM CPT</text>
<text x="154.4" y="339.4">BASE: WD</text>
<text x="178.4" y="339.4">WALLS: PNT</text>
<text x="201.3" y="339.4">CEILING TYPE: GWB</text>
<text x="234.6" y="339.4">CELING FINISH: PNT</text>
<text x="279.6" y="339.4">2895</text>
<text x="305.3" y="339.4">1.3</text>
<text x="315.7" y="339.4">n/a</text>
<text x="45.7" y="346">210</text>
<text x="58.5" y="346">BATH</text>
<text x="122.6" y="346">FLOOR: CT</text>
<text x="154.9" y="346">BASE: CT</text>
<text x="175.7" y="346">WALLS: CT/PNT</text>
<text x="201.3" y="346">CEILING TYPE: GWB</text>
<text x="234.6" y="346">CELING FINISH: PNT</text>
<text x="279.6" y="346">2440</text>
<text x="305.3" y="346">4.4</text>
<text x="315.7" y="346">n/a</text>
<text x="45.8" y="352.7">211</text>
<text x="58.5" y="352.7">BEDROOM</text>
<text x="115.8" y="352.7">FLOOR: BRDLM CPT</text>
<text x="154.4" y="352.7">BASE: WD</text>
<text x="178.4" y="352.7">WALLS: PNT</text>
<text x="201.3" y="352.7">CEILING TYPE: GWB</text>
<text x="234.6" y="352.7">CELING FINISH: PNT</text>
<text x="279.6" y="352.7">2895</text>
<text x="304.4" y="352.7">18.4</text>
<text x="315.7" y="352.7">n/a</text>
<text x="44.8" y="359.4">211A</text>
<text x="58.5" y="359.4">CUPBOARD 2</text>
<text x="115.8" y="359.4">FLOOR: BRDLM CPT</text>
<text x="154.4" y="359.4">BASE: WD</text>
<text x="178.4" y="359.4">WALLS: PNT</text>
<text x="201.3" y="359.4">CEILING TYPE: GWB</text>
<text x="234.6" y="359.4">CELING FINISH: PNT</text>
<text x="279.6" y="359.4">2895</text>
<text x="305.3" y="359.4">0.6</text>
<text x="315.7" y="359.4">n/a</text>
<text x="44.8" y="366">211B</text>
<text x="58.5" y="366">CUPBOARD 1</text>
<text x="115.8" y="366">FLOOR: BRDLM CPT</text>
<text x="154.4" y="366">BASE: WD</text>
<text x="178.4" y="366">WALLS: PNT</text>
<text x="201.3" y="366">CEILING TYPE: GWB</text>
<text x="234.6" y="366">CELING FINISH: PNT</text>
<text x="279.6" y="366">2895</text>
<text x="305.3" y="366">1.3</text>
<text x="315.7" y="366">n/a</text>
<text x="45.7" y="372.7">212</text>
<text x="58.5" y="372.7">BATH</text>
<text x="122.6" y="372.7">FLOOR: CT</text>
<text x="154.9" y="372.7">BASE: CT</text>
<text x="175.7" y="372.7">WALLS: CT/PNT</text>
<text x="201.3" y="372.7">CEILING TYPE: GWB</text>
<text x="234.6" y="372.7">CELING FINISH: PNT</text>
<text x="279.6" y="372.7">2440</text>
<text x="305.3" y="372.7">4.4</text>
<text x="315.7" y="372.7">n/a</text>
<text x="45.7" y="379.4">213</text>
<text x="58.5" y="379.4">BEDROOM</text>
<text x="115.8" y="379.4">FLOOR: BRDLM CPT</text>
<text x="154.4" y="379.4">BASE: WD</text>
<text x="178.4" y="379.4">WALLS: PNT</text>
<text x="201.3" y="379.4">CEILING TYPE: GWB</text>
<text x="234.6" y="379.4">CELING FINISH: PNT</text>
<text x="279.6" y="379.4">2895</text>
<text x="304.4" y="379.4">19.0</text>
<text x="315.7" y="379.4">n/a</text>
<text x="44.7" y="386">213A</text>
<text x="58.5" y="386">CUPBOARD 2</text>
<text x="115.8" y="386">FLOOR: BRDLM CPT</text>
<text x="154.4" y="386">BASE: WD</text>
<text x="178.4" y="386">WALLS: PNT</text>
<text x="201.3" y="386">CEILING TYPE: GWB</text>
<text x="234.6" y="386">CELING FINISH: PNT</text>
<text x="279.6" y="386">2895</text>
<text x="305.3" y="386">0.6</text>
<text x="315.7" y="386">n/a</text>
<text x="44.7" y="392.7">213B</text>
<text x="58.5" y="392.7">CUPBOARD 1</text>
<text x="115.8" y="392.7">FLOOR: BRDLM CPT</text>
<text x="154.4" y="392.7">BASE: WD</text>
<text x="178.4" y="392.7">WALLS: PNT</text>
<text x="201.3" y="392.7">CEILING TYPE: GWB</text>
<text x="234.6" y="392.7">CELING FINISH: PNT</text>
<text x="279.6" y="392.7">2895</text>
<text x="305.3" y="392.7">1.3</text>
<text x="315.7" y="392.7">n/a</text>
<text x="45.7" y="399.4">214</text>
<text x="58.5" y="399.4">BATH</text>
<text x="122.6" y="399.4">FLOOR: CT</text>
<text x="154.9" y="399.4">BASE: CT</text>
<text x="175.7" y="399.4">WALLS: CT/PNT</text>
<text x="201.3" y="399.4">CEILING TYPE: GWB</text>
<text x="234.6" y="399.4">CELING FINISH: PNT</text>
<text x="279.6" y="399.4">2440</text>
<text x="305.3" y="399.4">4.4</text>
<text x="315.7" y="399.4">n/a</text>
<text x="45.7" y="406">215</text>
<text x="58.5" y="406">BEDROOM</text>
<text x="115.8" y="406">FLOOR: BRDLM CPT</text>
<text x="154.4" y="406">BASE: WD</text>
<text x="178.4" y="406">WALLS: PNT</text>
<text x="201.3" y="406">CEILING TYPE: GWB</text>
<text x="234.6" y="406">CELING FINISH: PNT</text>
<text x="279.6" y="406">2895</text>
<text x="304.4" y="406">24.7</text>
<text x="315.7" y="406">n/a</text>
<text x="44.7" y="412.7">215A</text>
<text x="58.5" y="412.7">CUPBOARD 2</text>
<text x="115.8" y="412.7">FLOOR: BRDLM CPT</text>
<text x="154.4" y="412.7">BASE: WD</text>
<text x="178.4" y="412.7">WALLS: PNT</text>
<text x="201.3" y="412.7">CEILING TYPE: GWB</text>
<text x="234.6" y="412.7">CELING FINISH: PNT</text>
<text x="279.6" y="412.7">2895</text>
<text x="305.3" y="412.7">0.6</text>
<text x="315.7" y="412.7">n/a</text>
<text x="44.7" y="419.4">215B</text>
<text x="58.5" y="419.4">CUPBOARD 1</text>
<text x="115.8" y="419.4">FLOOR: BRDLM CPT</text>
<text x="154.4" y="419.4">BASE: WD</text>
<text x="178.4" y="419.4">WALLS: PNT</text>
<text x="201.3" y="419.4">CEILING TYPE: GWB</text>
<text x="234.6" y="419.4">CELING FINISH: PNT</text>
<text x="279.6" y="419.4">2895</text>
<text x="305.3" y="419.4">1.4</text>
<text x="315.7" y="419.4">n/a</text>
<text x="45.7" y="426">216</text>
<text x="58.5" y="426">BATH</text>
<text x="122.6" y="426">FLOOR: CT</text>
<text x="154.9" y="426">BASE: CT</text>
<text x="175.7" y="426">WALLS: CT/PNT</text>
<text x="201.3" y="426">CEILING TYPE: GWB</text>
<text x="234.6" y="426">CELING FINISH: PNT</text>
<text x="279.6" y="426">2440</text>
<text x="305.3" y="426">4.4</text>
<text x="315.7" y="426">n/a</text>
<text x="45.7" y="432.7">217</text>
<text x="58.5" y="432.7">HALL</text>
<text x="115.8" y="432.7">FLOOR: BRDLM CPT</text>
<text x="154.4" y="432.7">BASE: WD</text>
<text x="178.4" y="432.7">WALLS: PNT</text>
<text x="201.3" y="432.7">CEILING TYPE: GWB</text>
<text x="234.6" y="432.7">CELING FINISH: PNT</text>
<text x="279.6" y="432.7">2440</text>
<text x="304.4" y="432.7">41.5</text>
<text x="315.7" y="432.7">n/a</text>
<text x="45.7" y="439.4">218</text>
<text x="58.5" y="439.4">STAIR #2</text>
<text x="121.6" y="439.4">FLOOR: VCT</text>
<text x="153.5" y="439.4">BASE: VWB</text>
<text x="178.4" y="439.4">WALLS: PNT</text>
<text x="201.3" y="439.4">CEILING TYPE: GWB</text>
<text x="234.6" y="439.4">CELING FINISH: PNT</text>
<text x="279.6" y="439.4">2025</text>
<text x="304.4" y="439.4">12.3</text>
<text x="315.7" y="439.4">n/a</text>
<text x="45.7" y="446">219</text>
<text x="58.5" y="446">STAIR #1</text>
<text x="121.6" y="446">FLOOR: VCT</text>
<text x="153.5" y="446">BASE: VWB</text>
<text x="178.4" y="446">WALLS: PNT</text>
<text x="201.3" y="446">CEILING TYPE: GWB</text>
<text x="234.6" y="446">CELING FINISH: PNT</text>
<text x="279.6" y="446">2700</text>
<text x="304.4" y="446">13.3</text>
<text x="315.7" y="446">n/a</text>
</g>
<g font-size="2.7">
<text x="22.4" y="52.6">Level One</text>
<text x="22.4" y="225.9">Level Two</text>
<text x="714.5" y="570">This document is © Bond Bryan Architects Ltd. If in doubt ASK. Drawing measurements</text>
<text x="714.5" y="573.7">shall not be obtained by scaling. Verify all dimensions prior to construction. Immediately</text>
<text x="714.5" y="577.3">report any discrepancies on this document to the Architect. This document shall be read in</text>
<text x="714.5" y="580.9">conjunction with associated models, specifications and related consultant's documents.</text>
</g>
</svg>
